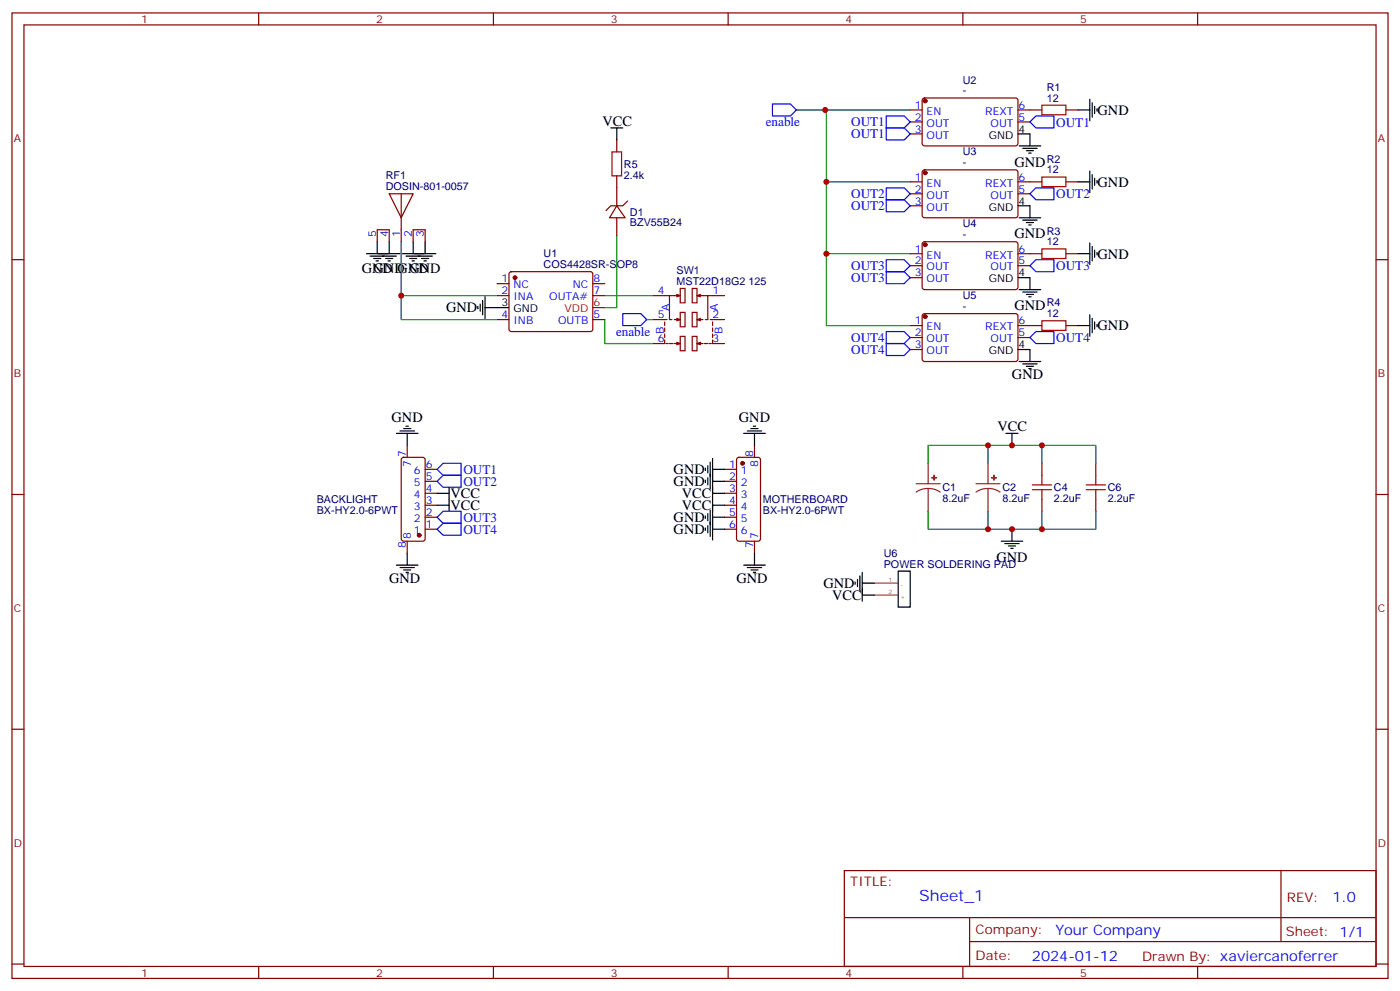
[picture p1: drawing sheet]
<svg xmlns="http://www.w3.org/2000/svg" width="412mm" height="292mm" viewBox="0 0 412 292" stroke-linecap="round" stroke-linejoin="round" font-family="sans-serif">
<g fill="none" stroke="#870000" stroke-width=".35">
<path d="M3.5 3.8h405.4v284.3h-405.4zM7.1 7.3h398.2v277.3h-398.2zM76.2 3.8v3.5M145.3 3.8v3.5M214.5 3.8v3.5M283.6 3.8v3.5M352.8 3.8v3.5M268.1 32.4h3.5M268.1 35.9h3.5M268.1 39.4h3.5M271.9 29.1l.4-.2h27.1l.5 .7-.1 12.9-.6 .5-27.1-.1-.5-.6v-12.7zM299.9 32.4h7"/>
<path d="M299.9 35.9h3.5M314 32.4h3.5M114.7 57.1h7l-3.5 7zM118.2 57.1v14.1M181.7 41.2v3.5M181.7 51.8v8.8M184.9 59.2l-1.5 1.4h-3.5l-1.4 1.4M268.1 53.6h3.5M268.1 57.1h3.5M271.9 50.2l.4-.2 27.1 .1 .5 .6-.1 13-.6 .4h-27.1l-.5-.7v-12.7zM299.9 53.6h7M299.9 57.1h3.5"/>
<path d="M314 53.6h3.5M3.5 76.5h3.6M111.1 71.2v-3.5h3.6v3.5M121.7 71.2v-3.5h3.5v3.5M181.7 60.6l2.4 3.5h-4.5zM181.7 64.1v5.3M268.1 60.6h3.5M268.1 74.7h3.5M268.1 78.2h3.5M271.9 71.4l.4-.2h27.1l.5 .7-.1 13-.6 .4-27.1-.1-.5-.6v-12.7zM299.9 74.7h7M299.9 78.2h3.5"/>
<path d="M314 74.7h3.5M405.3 76.5h3.6M146.4 83.5h3.5M146.4 87.1h3.5M146.4 94.1h3.5M150.2 80.2l.4-.2h23.3l.5 .2 .2 .5v16.5l-.7 .4h-23.5l-.5-.7v-16.2zM174.6 83.5h3.6M174.6 87.1h3.6M174.6 94.1h3.6M192.3 87.1h4.9M192.3 94.1h4.2M195.8 94.8v1.1"/>
<path d="M195.8 96.6v1M195.8 98.4v1M199.3 93.8l1.1 .3h-1.8M199.3 86.7l1.1 .4h-3.2v7h.7M200.4 84.9h1.4v4.3h-1.4zM200.4 92h1.4v4.2h-1.4zM200.4 99.1h1.4v4.2h-1.4zM200.4 94.1l-1.1 .4M200.4 87.1l-1.1 .3M203.9 84.9h1.4v4.3h-1.4zM203.9 92h1.4v4.2h-1.4zM203.9 99.1h1.4v4.2h-1.4z"/>
<path d="M205.3 94.1l1.1 .4M205.3 87.1l1.1 .3M206.4 93.8l-1.1 .3h1.8M206.4 86.7l-1.1 .4h3.2v7h-.7M208.5 87.1h4.9M209.2 94.1h4.2M209.9 94.8v1.1M209.9 96.6v1M209.9 98.4v1M268.1 81.8h3.5M268.1 95.9h3.5M268.1 99.4h3.5"/>
<path d="M271.9 92.6l.4-.2h27.1l.5 .7-.1 12.9-.6 .5-27.1-.1-.5-.6v-12.7zM299.9 95.9h7M299.9 99.4h3.5M314 95.9h3.5M195.8 100.1v1.1h-3.5M196.1 101.2h.7M197.2 101.2h1.1M199.3 100.8l1.1 .4h-1.8M200.4 101.2l-1.1 .3M205.3 101.2l1.1 .3M206.4 100.8l-1.1 .4h1.8M207.4 101.2h1.1"/>
<path d="M208.8 101.2h.7M209.9 100.1v1.1h3.5M268.1 102.9h3.5M118.4 134.9l.5-.2h5.6l.7 .4v23.6l-.4 .6-5.9 .1-.7-.5v-23.5zM119.9 131.2v3.5M125.2 138.2h3.6M213.4 138.2h3.6M217.2 134.9l.5-.2h5.6l.7 .4v23.6l-.4 .6-5.9 .1-.7-.5v-23.5zM222.2 131.2v3.5M306.9 136.5v3.5M322.8 136.5v3.5M3.5 145.6h3.6"/>
<path d="M119.9 159.4v3.5M125.2 155.9h3.6M125.2 152.3h3.6M125.2 148.8h3.6M125.2 145.3h3.6M125.2 141.7h3.6M213.4 155.9h3.6M213.4 152.3h3.6M213.4 148.8h3.6M213.4 145.3h3.6M213.4 141.7h3.6M222.2 159.4v3.5"/>
<path d="M306.9 147v3.6M322.8 147v3.6M405.3 145.6h3.6M3.5 214.8h3.6M405.3 214.8h3.6M248.7 256.4h156.6v28.2h-156.6zM377.3 256.4v20.9M248.7 270.2h156.5M285.6 277.3h119.6M285.6 270.2v14.2M3.5 283.9h3.6M76.2 284.6v3.5"/>
<path d="M145.3 284.6v3.5M214.5 284.6v3.5M283.6 284.6v3.5M352.8 284.6v3.5M405.3 283.9h3.6"/>
</g>
<g fill="#870000" stroke="#870000" stroke-width=".35">
<circle cx="151.7" cy="81.8" r=".53"/>
<circle cx="272.5" cy="29.7" r=".53"/>
<circle cx="272.5" cy="50.9" r=".53"/>
<circle cx="272.5" cy="72.1" r=".53"/>
<circle cx="272.5" cy="93.2" r=".53"/>
<circle cx="123.5" cy="157.6" r=".53"/>
<circle cx="218.7" cy="136.5" r=".53"/>
</g>
<g fill="none" stroke="#000" stroke-width=".35">
<path d="M179.9 37.7h3.5M181.7 37.7v3.5M299.9 39.4h3.5v3.6M317.5 32.4h3.5M321 29.2v6.4M321.7 30.3v4.2M322.4 31.3v2.1M323.1 32v.7M300.2 43h6.4M301.3 43.7h4.2M302.3 44.4h2.1M303 45.1h.7"/>
<path d="M317.5 53.6h3.5M321 50.4v6.3M321.7 51.4v4.3M322.4 52.5v2.1M323.1 53.2v.7M107.9 74.7h9.9M109 75.4h7.8M110.1 76.1h2.1M110.8 76.8h.7M111.1 71.2v3.5M113.6 76.1h2.1M114.3 76.8h.7"/>
<path d="M114.7 71.2v3.5M118.5 74.7h9.9M119.6 75.4h7.8M120.6 76.1h2.2M121.4 76.8h.7M121.7 71.2v3.5M124.2 76.1h2.1M124.9 76.8h.7M125.2 71.2v3.5M299.9 60.6h3.5v3.5M300.2 64.1h6.4M301.3 64.8h4.2"/>
<path d="M302.3 65.5h2.1M303 66.3h.7M317.5 74.7h3.5M321 71.5v6.4M321.7 72.6v4.2M322.4 73.7v2.1M323.1 74.4v.7M140.8 90.2v.7M141.5 89.5v2.2M142.2 88.5v4.2M142.9 90.6h7M142.9 87.4v6.4"/>
<path d="M299.9 81.8h3.5v3.5M300.2 85.3h6.4M301.3 86h4.2M302.3 86.7h2.1M303 87.4h.7M317.5 95.9h3.5M321 92.7v6.4M321.7 93.8v4.2M322.4 94.8v2.1M323.1 95.5v.7M299.9 102.9h3.5v3.6M300.2 106.5h6.4"/>
<path d="M301.3 107.2h4.2M302.3 107.9h2.1M303 108.6h.7M116.8 127.6h6.3M117.8 126.9h4.3M118.9 126.2h2.1M119.6 125.5h.7M119.9 127.6v3.6M207.8 137.9v.7M208.5 137.2v2.1M209.2 136.1v7.8M209.9 138.2h3.5"/>
<path d="M209.9 135v24M219.1 127.6h6.3M220.1 126.9h4.3M221.2 126.2h2.1M221.9 125.5h.7M222.2 127.6v3.6M296.3 127.6h3.6M298.1 127.6v3.6M128.8 145.3h3.5M128.8 148.8h3.5M132.3 143.5v7.1M207.8 141.4v.7"/>
<path d="M207.8 152v.7M207.8 155.5v.7M208.5 140.7v2.1M208.5 151.3v2.1M208.5 154.8v2.1M209.2 150.2v7.8M209.9 141.7h3.5M209.9 152.3h3.5M209.9 155.9h3.5M209.9 145.3h3.5M209.9 148.8h3.5M294.9 159.4h6.4"/>
<path d="M298.1 155.9v3.5M116.8 166.4h6.3M117.8 167.1h4.3M118.9 167.9h2.1M119.6 168.6h.7M119.9 162.9v3.5M219.1 166.4h6.3M220.1 167.1h4.3M221.2 167.9h2.1M221.9 168.6h.7M222.2 162.9v3.5M251.9 171.4v.7"/>
<path d="M252.6 170.7v2.1M253.3 169.6v4.2M254 171.7h3.5M254 168.6v8.4M254 175.3h3.5M264.6 168.2h3.5v10.6h-3.5zM296 160.1h4.2M297 160.8h2.2M297.7 161.5h.7"/>
</g>
<path d="M174.6 90.6h3.6" fill="none" stroke="#f00" stroke-width=".35"/>
<g fill="none" stroke="#008700" stroke-width=".35">
<path d="M234.6 32.4h33.5M243.1 32.4h.3v21.2h24.7M243.4 53.6v21.1h24.7M118.2 71.2v15.9h28.2M181.7 69.4v21.2h-3.5M243.4 74.7v21.2h24.7M118.2 87.1v7h28.2M178.2 94.1v7.1h14.1M178.2 87.1h14.1M190.5 94.1h1.8M273.4 136.5v-5.3h49.4v5.3M291 131.2v5.3"/>
<path d="M306.9 131.2v5.3M273.4 150.6v5.3h17.6v-5.3M306.9 150.6v5.3h-15.9M322.8 150.6v5.3h-15.9"/>
</g>
<g fill="none" stroke="#00f" stroke-width=".35">
<path d="M227.5 30.6h5.3l1.8 1.8-1.8 1.7h-5.3zM261.1 34.1h5.2l1.8 1.8-1.8 1.8h-5.2zM261.1 37.7h5.2l1.8 1.7-1.8 1.8h-5.2zM303.4 35.9l1.8-1.8h5.2v3.6h-5.2zM261.1 55.3h5.2l1.8 1.8-1.8 1.7h-5.2zM261.1 58.8h5.2l1.8 1.8-1.8 1.8h-5.2zM303.4 57.1l1.8-1.8h5.2v3.5h-5.2zM261.1 76.5h5.2l1.8 1.7-1.8 1.8h-5.2zM303.4 78.2l1.8-1.7h5.2v3.5h-5.2zM183.4 92.4h5.3l1.8 1.7-1.8 1.8h-5.3zM261.1 80h5.2l1.8 1.8-1.8 1.7h-5.2zM261.1 97.6h5.2l1.8 1.8-1.8 1.8h-5.2z"/>
<path d="M303.4 99.4l1.8-1.8h5.2v3.6h-5.2zM261.1 101.2h5.2l1.8 1.7-1.8 1.8h-5.2zM128.8 138.2l1.7-1.7h5.3v3.5h-5.3zM128.8 141.7l1.7-1.7h5.3v3.5h-5.3zM128.8 152.3l1.7-1.7h5.3v3.5h-5.3zM128.8 155.9l1.7-1.8h5.3v3.5h-5.3z"/>
</g>
<g fill="none" stroke="#a10000" stroke-width=".35">
<path d="M306.9 31h7.1v2.8h-7.1zM180.3 44.7h2.8v7.1h-2.8zM306.9 52.1h7.1v2.9h-7.1zM306.9 73.3h7.1v2.8h-7.1zM306.9 94.5h7.1v2.8h-7.1zM306.9 140v2.8M322.8 140v2.8M304.1 144.2h5.6M304.1 142.8h5.6M306.9 144.2v2.8M320 144.2h5.6M320 142.8h5.6"/>
<path d="M322.8 144.2v2.8"/>
</g>
<g fill="#8c2424" stroke="#8c2424" stroke-width=".35">
<path d="M275.1 140l.1 1.4z"/>
<path d="M274.5 140.7h1.4z"/>
<path d="M292.8 140v1.4z"/>
<path d="M292.1 140.7h1.4z"/>
</g>
<path d="M273.4 136.5v6M291 136.5v6M269.9 142.5h7M273.4 143.9l1.9 .2 1.6 .8M273.4 143.9l-1.8 .2-1.7 .8M273.4 143.9v6.7M287.5 142.5h7.1M291 143.9l1.9 .2 1.7 .8M291 143.9l-1.8 .2-1.7 .8M291 143.9v6.7" fill="none" stroke="#8c2424" stroke-width=".35"/>
<path d="M257.5 171.7h7.1M257.5 175.3h7.1" fill="none" stroke="#a64a4a" stroke-width=".35"/>
<g fill="#c00">
<circle cx="243.1" cy="32.4" r=".88"/>
<circle cx="243.4" cy="53.6" r=".88"/>
<circle cx="243.4" cy="74.7" r=".88"/>
<circle cx="291" cy="131.2" r=".88"/>
<circle cx="306.9" cy="131.2" r=".88"/>
<circle cx="291" cy="155.9" r=".88"/>
<circle cx="306.9" cy="155.9" r=".88"/>
<circle cx="298.1" cy="131.2" r=".88"/>
<circle cx="298.1" cy="155.9" r=".88"/>
<circle cx="118.2" cy="87.1" r=".88"/>
</g>
<text font-size="4.6" fill="#00f" x="270.8" y="265.4">Sheet_1</text>
<g font-size="4.2">
<text x="323.3" y="33.8">GND</text>
<text x="177.4" y="37">VCC</text>
<text x="298.8" y="49.1">GND</text>
<text x="323.3" y="55">GND</text>
<text x="298.8" y="70.2">GND</text>
<text x="323.3" y="76.1">GND</text>
<text x="106.5" y="80.4">GND GND</text>
<text x="110.1" y="80.4">GND</text>
<text x="120.6" y="80.4">GND</text>
<text x="131.4" y="92">GND</text>
<text x="298.8" y="91.4">GND</text>
<text x="323.3" y="97.3">GND</text>
<text x="298.1" y="111.8">GND</text>
<text x="115.4" y="124.3">GND</text>
<text x="217.7" y="124.3">GND</text>
<text x="293.9" y="126.9">VCC</text>
<text x="198.4" y="139.6">GND</text>
<text x="198.4" y="143.1">GND</text>
<text x="132.7" y="146.7">VCC</text>
<text x="200.8" y="146.7">VCC</text>
<text x="132.7" y="150.2">VCC</text>
<text x="198.4" y="153.7">GND</text>
<text x="200.8" y="150.2">VCC</text>
<text x="198.4" y="157.2">GND</text>
<text x="293.5" y="165.5">GND</text>
<text x="114.7" y="171.7">GND</text>
<text x="217" y="171.7">GND</text>
<text x="242.5" y="173.1">GND</text>
<text x="245.1" y="176.7">VCC</text>
</g>
<g font-size="4.2" fill="#00f">
<text x="392.5" y="265.7">1.0</text>
<text x="310.9" y="275.2">Your Company</text>
<text x="304" y="283">2024-01-12</text>
</g>
<g font-size="3.9" fill="#00f">
<text x="225.6" y="37.2">enable</text>
<text x="250.7" y="37.2">OUT1</text>
<text x="250.7" y="40.7">OUT1</text>
<text x="311.1" y="37.3">OUT1</text>
<text x="250.7" y="58.3">OUT2</text>
<text x="311.1" y="58.4">OUT2</text>
<text x="250.7" y="61.9">OUT2</text>
<text x="250.7" y="79.5">OUT3</text>
<text x="250.7" y="83">OUT3</text>
<text x="311.1" y="79.6">OUT3</text>
<text x="181.5" y="98.9">enable</text>
<text x="250.7" y="100.7">OUT4</text>
<text x="311.1" y="100.8">OUT4</text>
<text x="250.7" y="104.2">OUT4</text>
<text x="136.5" y="139.6">OUT1</text>
<text x="136.5" y="143.1">OUT2</text>
<text x="136.5" y="153.7">OUT3</text>
<text x="136.5" y="157.2">OUT4</text>
</g>
<g font-size="3.9" fill="#800">
<text x="250.5" y="261">TITLE:</text>
<text x="379.1" y="265.7">REV:</text>
<text x="287.4" y="275.2">Company:</text>
<text x="378.7" y="275.8">Sheet: 1/1</text>
<text x="287.4" y="282.9">Date:</text>
<text x="336.4" y="282.9">Drawn By: xaviercanoferrer</text>
</g>
<g font-size="3.2" fill="#800">
<text x="41.6" y="6.8">1</text>
<text x="110.8" y="6.8">2</text>
<text x="179.9" y="6.8">3</text>
<text x="249.1" y="6.8">4</text>
<text x="318.2" y="6.8">5</text>
<text x="4.1" y="41.9">A</text>
<text x="405.9" y="41.9">A</text>
<text x="4.1" y="111.1">B</text>
<text x="405.9" y="111.1">B</text>
<text x="4.1" y="180.2">C</text>
<text x="405.9" y="180.2">C</text>
<text x="4.1" y="249.3">D</text>
<text x="405.9" y="249.3">D</text>
<text x="41.6" y="287.6">1</text>
<text x="110.8" y="287.6">2</text>
<text x="179.9" y="287.6">3</text>
<text x="249.1" y="287.6">4</text>
<text x="318.2" y="287.6">5</text>
</g>
<g font-size="3.2" fill="#000080">
<text x="283.6" y="27.8">-</text>
<text x="283.6" y="24.6">U2</text>
<text x="308.3" y="29.9">12</text>
<text x="308.3" y="26.7">R1</text>
<text x="283.6" y="45.8">U3</text>
<text x="308.3" y="47.9">R2</text>
<text x="113.6" y="52.8">RF1</text>
<text x="183.8" y="52.6">2.4k</text>
<text x="183.8" y="49.4">R5</text>
<text x="283.6" y="49">-</text>
<text x="308.3" y="51.1">12</text>
<text x="113.6" y="56">DOSIN-801-0057</text>
<text x="185.6" y="63.5">D1</text>
<text x="185.6" y="66.7">BZV55B24</text>
<text x="283.6" y="70.1">-</text>
<text x="283.6" y="67">U4</text>
<text x="308.3" y="69.1">R3</text>
<text x="160.1" y="75.7">U1</text>
<text x="308.3" y="72.2">12</text>
<text x="160.1" y="78.8">COS4428SR-SOP8</text>
<text x="199.3" y="83.9">MST22D18G2 125</text>
<text x="199.3" y="80.8">SW1</text>
<text x="283.6" y="88.1">U5</text>
<text x="283.6" y="91.3">-</text>
<text x="308.3" y="93.4">12</text>
<text x="308.3" y="90.2">R4</text>
<text x="93.3" y="148.2">BACKLIGHT</text>
<text x="224.7" y="148.2">MOTHERBOARD</text>
<text x="277.6" y="147.9">8.2uF</text>
<text x="277.6" y="144.6">C1</text>
<text x="295.3" y="147.9">8.2uF</text>
<text x="295.3" y="144.6">C2</text>
<text x="310.4" y="147.9">2.2uF</text>
<text x="310.4" y="144.6">C4</text>
<text x="326.3" y="147.9">2.2uF</text>
<text x="326.3" y="144.6">C6</text>
<text x="93.3" y="151.4">BX-HY2.0-6PWT</text>
<text x="224.7" y="151.4">BX-HY2.0-6PWT</text>
<text x="260.3" y="167.1">POWER SOLDERING PAD</text>
<text x="260.3" y="164">U6</text>
</g>
<g font-size="3.2" fill="#00f">
<text x="269.4" y="32">1</text>
<text x="269.4" y="35.6">2</text>
<text x="272.9" y="33.8">EN</text>
<text x="290.2" y="33.8">REXT</text>
<text x="300" y="35.6">5</text>
<text x="300" y="32">6</text>
<text x="269.4" y="39.1">3</text>
<text x="272.9" y="37.3">OUT</text>
<text x="272.9" y="40.9">OUT</text>
<text x="291.8" y="37.3">OUT</text>
<text x="269.4" y="53.2">1</text>
<text x="300" y="53.2">6</text>
<text x="269.4" y="56.7">2</text>
<text x="272.9" y="55">EN</text>
<text x="272.9" y="58.5">OUT</text>
<text x="290.2" y="55">REXT</text>
<text x="291.8" y="58.5">OUT</text>
<text x="300" y="56.7">5</text>
<text x="269.4" y="60.3">3</text>
<text x="272.9" y="62">OUT</text>
<text x="110.8" y="69.7" transform="rotate(-90 110.8 69.7)">5</text>
<text x="114.3" y="69.7" transform="rotate(-90 114.3 69.7)">4</text>
<text x="117.8" y="69.7" transform="rotate(-90 117.8 69.7)">1</text>
<text x="121.4" y="69.7" transform="rotate(-90 121.4 69.7)">2</text>
<text x="124.9" y="69.7" transform="rotate(-90 124.9 69.7)">3</text>
<text x="269.4" y="74.4">1</text>
<text x="269.4" y="77.9">2</text>
<text x="272.9" y="76.1">EN</text>
<text x="290.2" y="76.1">REXT</text>
<text x="300" y="77.9">5</text>
<text x="300" y="74.4">6</text>
<text x="147.7" y="83.2">1</text>
<text x="174.8" y="83.2">8</text>
<text x="269.4" y="81.4">3</text>
<text x="272.9" y="79.7">OUT</text>
<text x="272.9" y="83.2">OUT</text>
<text x="291.8" y="79.7">OUT</text>
<text x="147.7" y="86.7">2</text>
<text x="151.2" y="84.9">NC</text>
<text x="151.2" y="88.5">INA</text>
<text x="161.8" y="88.5">OUTA#</text>
<text x="168.7" y="84.9">NC</text>
<text x="174.8" y="86.7">7</text>
<text x="193.8" y="86.7">4</text>
<text x="209.9" y="86.7">1</text>
<text x="147.7" y="93.8">4</text>
<text x="151.2" y="95.5">INB</text>
<text x="164.4" y="95.5">OUTB</text>
<text x="174.8" y="93.8">5</text>
<text x="193.8" y="93.8">5</text>
<text x="197.2" y="91.6" transform="rotate(-90 197.2 91.6)">A</text>
<text x="209.9" y="93.8">2</text>
<text x="211.4" y="91.6" transform="rotate(-90 211.4 91.6)">A</text>
<text x="269.4" y="95.5">1</text>
<text x="300" y="95.5">6</text>
<text x="193.8" y="100.8">6</text>
<text x="195.5" y="98.3" transform="rotate(-90 195.5 98.3)">B</text>
<text x="209.9" y="100.8">3</text>
<text x="212.8" y="98.3" transform="rotate(-90 212.8 98.3)">B</text>
<text x="269.4" y="99.1">2</text>
<text x="272.9" y="97.3">EN</text>
<text x="272.9" y="100.8">OUT</text>
<text x="290.2" y="97.3">REXT</text>
<text x="291.8" y="100.8">OUT</text>
<text x="300" y="99.1">5</text>
<text x="269.4" y="102.6">3</text>
<text x="272.9" y="104.4">OUT</text>
<text x="119.6" y="134.7" transform="rotate(-90 119.6 134.7)">7</text>
<text x="121" y="137.4" transform="rotate(-90 121 137.4)">7</text>
<text x="125.4" y="137.9">6</text>
<text x="214.8" y="137.9">1</text>
<text x="221.9" y="134.7" transform="rotate(-90 221.9 134.7)">8</text>
<text x="223.3" y="137.4" transform="rotate(-90 223.3 137.4)">8</text>
<text x="121.9" y="143.2">5</text>
<text x="121.9" y="139.6">6</text>
<text x="125.4" y="141.4">5</text>
<text x="214.8" y="141.4">2</text>
<text x="218.3" y="139.6">1</text>
<text x="218.3" y="143.2">2</text>
<text x="121.9" y="146.7">4</text>
<text x="125.4" y="148.4">3</text>
<text x="125.4" y="144.9">4</text>
<text x="214.8" y="144.9">3</text>
<text x="214.8" y="148.4">4</text>
<text x="218.3" y="146.7">3</text>
<text x="121.9" y="153.7">2</text>
<text x="121.9" y="150.2">3</text>
<text x="125.4" y="155.5">1</text>
<text x="125.4" y="152">2</text>
<text x="214.8" y="152">5</text>
<text x="214.8" y="155.5">6</text>
<text x="218.3" y="150.2">4</text>
<text x="218.3" y="153.7">5</text>
<text x="119.6" y="161.4" transform="rotate(-90 119.6 161.4)">8</text>
<text x="121" y="158.7" transform="rotate(-90 121 158.7)">8</text>
<text x="121.9" y="157.3">1</text>
<text x="218.3" y="157.3">6</text>
<text x="221.9" y="161.4" transform="rotate(-90 221.9 161.4)">7</text>
<text x="223.3" y="158.7" transform="rotate(-90 223.3 158.7)">7</text>
</g>
<g font-size="3.2">
<text x="291.3" y="40.9">GND</text>
<text x="300" y="39.1">4</text>
<text x="291.3" y="62">GND</text>
<text x="300" y="60.3">4</text>
<text x="291.3" y="83.2">GND</text>
<text x="300" y="81.4">4</text>
<text x="147.7" y="90.2">3</text>
<text x="151.2" y="92">GND</text>
<text x="291.3" y="104.4">GND</text>
<text x="300" y="102.6">4</text>
</g>
<g font-size="3.2" fill="#f00">
<text x="166.3" y="92">VDD</text>
<text x="174.8" y="90.2">6</text>
</g>
<g font-size="1.8" fill="#a54b4b">
<text x="261.7" y="171.4">1</text>
<text x="265.3" y="172.8">-</text>
<text x="261.7" y="174.9">2</text>
<text x="265.3" y="176.3">+</text>
</g>
</svg>
